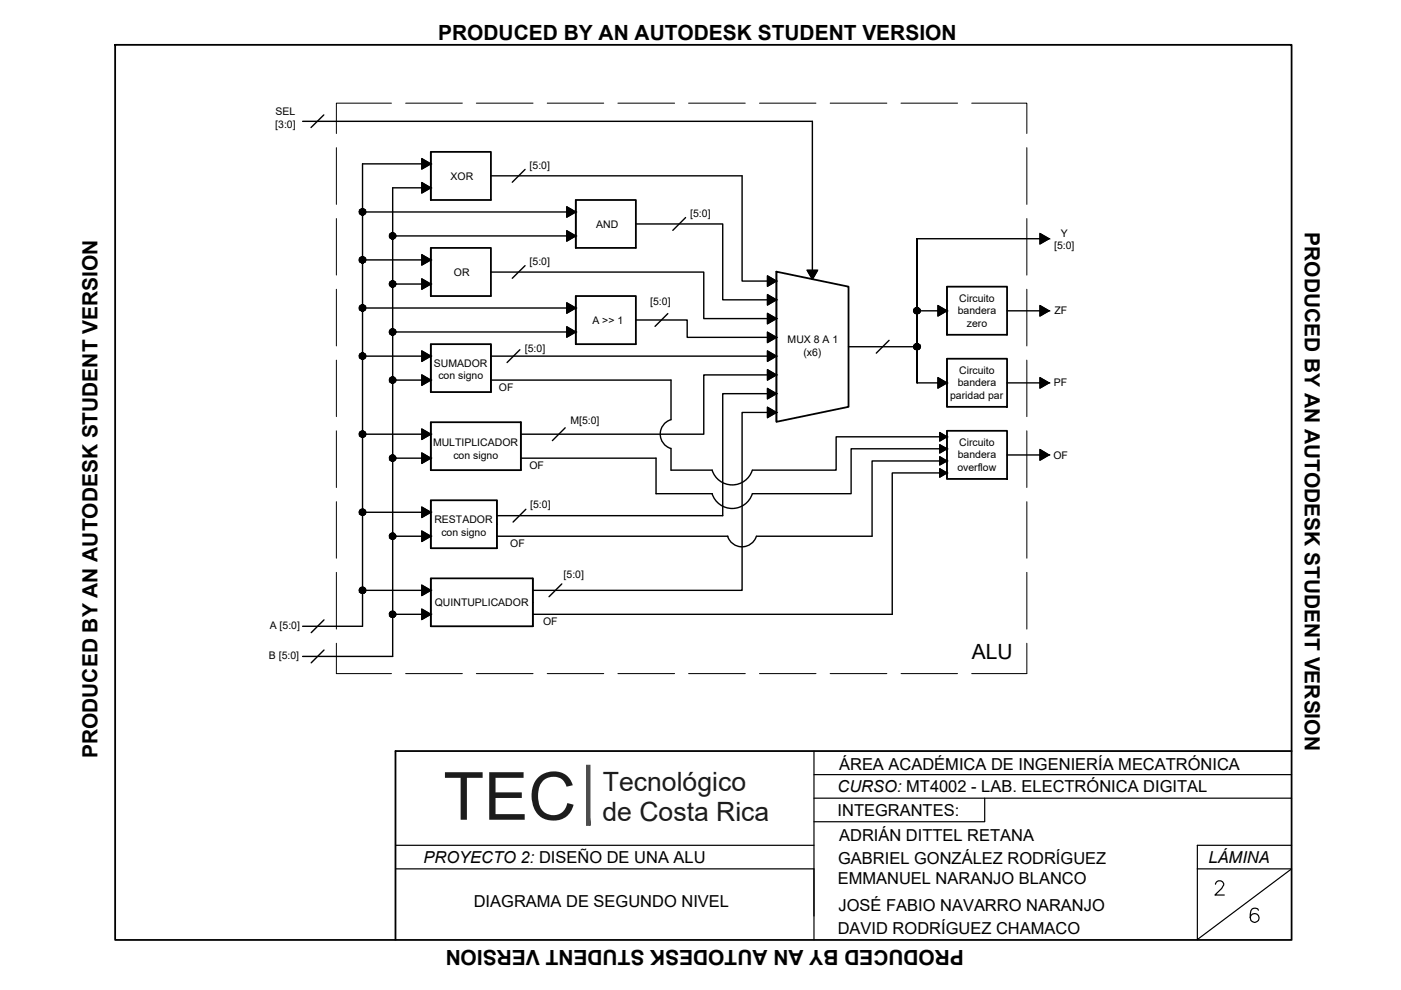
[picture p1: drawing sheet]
<svg xmlns="http://www.w3.org/2000/svg" width="297mm" height="210mm" viewBox="0 0 297 210" stroke-linecap="round" stroke-linejoin="round" font-family="sans-serif">
<!-- layer: Cables -->
<g fill="none" stroke="#000" stroke-width=".3">
<path d="M64.2 25.7h108v33.5M68.7 24.4l-2.8 2.6M89.4 38.7l1.9 1.1-1.9 1.1zM89.4 33.6l1.9 1.1-1.9 1.1zM91.3 32.2v10.2M91.3 34.7h-14.4v98.1h-12.7M91.3 39.8h-8v99.4h-19.1M104.1 37.3h53.2v22.3h7.3M111.3 35.9l-2.7 2.7M76.9 44.9h43.3M76.9 55.1h14.4M83.3 50h36.9"/>
<path d="M89.4 59.1l1.9 1.1-1.9 1.1zM89.4 54l1.9 1.1-1.9 1.1zM91.3 52.6v10.2M104.1 57.7h45.1v9.8h15.4M111.3 56.3l-2.7 2.7M120.2 43.8l1.9 1.1-1.9 1.1zM120.2 48.9l1.9 1.1-1.9 1.1zM122.1 42.4v10.2M134.8 47.5h18.4v16.1h11.4M145.4 46.1l-2.8 2.7M162.7 58.5l1.9 1.1-1.9 1.1zM164.6 57.6v31.8"/>
<path d="M171.1 57.3h2.2l-1.1 1.9zM194.4 50.6h26.7M220.5 49.5l1.9 1.1-1.9 1.1zM76.9 65.3h43.3M76.9 75.5h14.4M83.3 70.4h36.9M83.3 60.2h8M89.4 79.5l1.9 1.1-1.9 1.1zM89.4 74.4l1.9 1.1-1.9 1.1zM91.3 73v10.1M104.1 73v10.1M104.1 75.5h58.6"/>
<path d="M110.2 74.2l-2.7 2.7M120.2 69.3l1.9 1.1-1.9 1.1zM120.2 64.2l1.9 1.1-1.9 1.1zM122.1 62.8v10.2M134.8 67.8h10.9v3.7h18.9M141.6 66.5l-2.7 2.7M162.7 78.4l1.9 1.1-1.9 1.1zM162.7 74.4l1.9 1.1-1.9 1.1zM162.7 70.4l1.9 1.1-1.9 1.1zM162.7 66.4l1.9 1.1-1.9 1.2zM162.7 62.5l1.9 1.1-1.9 1.1zM164.6 79.5h-15.4v12.6h-38.8"/>
<path d="M179.9 73.5h14.5M188.5 72.2l-2.7 2.7M194.4 65.9h6.4M198.9 64.8l1.9 1.1-1.9 1.1zM200.8 60.8v10.2M200.8 76.1v10.2M213.5 65.9h7.6M220.5 64.8l1.9 1.1-1.9 1.1zM76.9 92.1h12.5M83.3 97.1h6.1M83.3 80.6h8M89.4 96l1.9 1.1-1.9 1.1z"/>
<path d="M89.4 91l1.9 1.1-1.9 1.1zM91.3 89.5v10.2M104.1 80.6h38.2v8.4M110.4 89.5v10.2M110.4 97.1h28.7v7.6h11.9M119.8 90.7l-2.7 2.7M142.2 89a3.2 3.2 0 0 0-2.2 3 3.2 3.2 0 0 0 2.2 3.1M142.3 95.1v4.6h8.7M151 99.7a4.5 4.5 0 0 0 4.2 3.1 4.5 4.5 0 0 0 4.3-3.1M162.7 86.3l1.9 1.1-1.9 1.1zM162.7 82.4l1.9 1.1-1.9 1.1zM164.6 87.4h-7.3v37.8h-44.3"/>
<path d="M164.6 83.5h-11.4v25.8h-47.8M194.4 81.2v-30.6v30.6h6.4M198.9 80.1l1.9 1.1-1.9 1.1zM199.2 99.4l1.6 .9-1.6 .9zM199.2 96.8l1.6 .9-1.6 .9zM199.2 94.3l1.6 .9-1.6 .8zM199.2 91.7l1.6 .9-1.6 .9zM199.2 97.7h-14.3v16h-24.5a3.2 3.2 0 0 1-3.1 2.2 3.2 3.2 0 0 1-3-2.2M199.2 95.2h-18.7v9.5h-21M199.2 92.6h-21.9v7.1h-17.8M200.8 91.3v10.2M213.5 81.2h7.6"/>
<path d="M213.5 96.5h7.6M220.5 80.1l1.9 1.1-1.9 1.1zM220.5 95.3l1.9 1.2-1.9 1.1zM76.9 108.6h14.4M83.3 113.7h8M89.4 112.6l1.9 1.1-1.9 1.1zM89.4 107.5l1.9 1.1-1.9 1.1zM91.3 106.1v10.1M105.4 113.7h48.9M105.4 106.1v10.1M111.5 108l-2.7 2.7M151 104.7a4.5 4.5 0 0 0 4.2 3.1 4.5 4.5 0 0 0 4.3-3.1"/>
<path d="M199.2 100.3h-10v29.9h-76.2M68.7 137.8l-2.7 2.7M68.7 131.4l-2.7 2.7M76.9 125.2h12.5M83.3 130.2h6.1M89.4 124.1l1.9 1.1-1.9 1.1zM89.4 129.1l1.9 1.1-1.9 1.1zM91.3 122.6v10.2M113 122.6v10.2M119.1 123.8l-2.7 2.7"/>
<circle cx="76.8" cy="55.1" r=".66"/>
<circle cx="76.8" cy="44.9" r=".66"/>
<circle cx="83.2" cy="50" r=".66"/>
<circle cx="76.8" cy="75.5" r=".66"/>
<circle cx="76.8" cy="65.3" r=".66"/>
<circle cx="83.2" cy="70.4" r=".66"/>
<circle cx="83.2" cy="60.2" r=".66"/>
<circle cx="194.4" cy="73.5" r=".66"/>
<circle cx="194.4" cy="65.9" r=".66"/>
<circle cx="76.8" cy="92" r=".66"/>
<circle cx="83.2" cy="97.1" r=".66"/>
<circle cx="83.2" cy="80.6" r=".66"/>
<circle cx="76.8" cy="108.6" r=".66"/>
<circle cx="83.2" cy="113.7" r=".66"/>
<circle cx="76.8" cy="125.1" r=".66"/>
<circle cx="83.2" cy="130.2" r=".66"/>
</g>
<!-- layer: Modulos -->
<path d="M91.3 32.2h12.8v10.2h-12.8zM91.3 52.6h12.8v10.2h-12.8zM122.1 42.4h12.7v10.2h-12.7zM164.6 57.6l15.3 3.2v25.5l-15.3 3.1zM91.3 73h12.8v10.1h-12.8zM122.1 62.8h12.7v10.2h-12.7zM200.8 60.8h12.7v10.2h-12.7zM200.8 76.1h12.7v10.2h-12.7zM91.3 89.5h19.1v10.2h-19.1zM200.8 91.3h12.7v10.2h-12.7zM91.3 106.1h14.1v10.1h-14.1zM91.3 122.6h21.7v10.2h-21.7z" fill="none" stroke="#000" stroke-width=".38"/>
<!-- layer: Cables -->
<g fill="#000" stroke="#000" stroke-width=".21">
<path d="M76.7 55.7h.3zM76.7 45.5h.3zM76.8 54.5h.1zM76.8 44.3h.1zM83.1 50.7h.3zM83.1 59.6h.2zM83.1 49.4h.2zM171.1 57.3h2.2l-1.1 1.9zM76.7 76.1h.3zM76.7 65.9h.3zM76.8 74.9h.1zM76.8 64.7h.1z"/>
<path d="M83.1 71h.3zM83.1 60.8h.3zM83.1 80h.2zM83.1 69.8h.2zM194.3 74.2h.2zM194.3 66.5h.2zM194.3 72.9h.2zM194.3 65.3h.2zM76.7 92.7h.3zM76.8 91.4h.1zM83.1 97.8h.3zM83.1 81.2h.3z"/>
<path d="M83.1 96.5h.2zM76.7 109.2h.3zM76.8 108h.1zM83.1 114.3h.3zM83.1 113.1h.2zM76.7 125.8h.3zM76.8 124.5h.1zM83.1 130.9h.3zM83.1 129.6h.2z"/>
<path d="M89.4 38.7l1.9 1.1h-1.9zM89.4 39.8v1.1l1.9-1.1z"/>
<path d="M89.4 33.6l1.9 1.1h-1.9zM89.4 34.7v1.1l1.9-1.1z"/>
<path d="M76.7 55.7h.2zM76.8 55.7h.1z"/>
<path d="M76.7 45.5l.2 .1zM76.8 45.6h.1z"/>
<path d="M76.8 54.5h.2zM76.7 54.5h.3z"/>
<path d="M76.8 44.3h.2zM76.7 44.3h.3z"/>
<path d="M76.7 54.5h.4zM76.7 54.5h.4z"/>
<path d="M76.7 44.3l.4 .1zM76.7 44.4h.4z"/>
<path d="M76.7 54.5l.4 .1zM76.7 54.5l.4 .1z"/>
<path d="M76.7 55.7h.4zM76.7 55.7h.3z"/>
<path d="M76.7 44.4h.4zM76.6 44.4h.5z"/>
<path d="M76.7 45.5h.4zM76.7 45.5h.3z"/>
<path d="M76.6 54.6h.6zM76.6 54.6h.6z"/>
<path d="M76.6 55.7h.5zM76.6 55.7h.5z"/>
<path d="M76.6 44.4h.6zM76.6 44.4h.6z"/>
<path d="M76.6 45.5h.5zM76.6 45.5h.5z"/>
<path d="M76.6 54.6h.6zM76.6 54.6h.6z"/>
<path d="M76.6 55.7h.6zM76.6 55.7h.5z"/>
<path d="M76.6 44.4h.6zM76.5 44.4h.7z"/>
<path d="M76.6 45.5h.6zM76.6 45.5h.5z"/>
<path d="M76.5 54.6h.8zM76.4 54.6h.9z"/>
<path d="M76.5 55.7h.7zM76.5 55.7h.7z"/>
<path d="M76.5 44.4h.8zM76.4 44.4h.9z"/>
<path d="M76.5 45.5h.7zM76.5 45.5h.7z"/>
<path d="M76.4 54.6l.9 .1zM76.4 54.6l.9 .1z"/>
<path d="M76.4 55.6h.9zM76.4 55.6l.8 .1z"/>
<path d="M76.4 44.4l.9 .1zM76.4 44.4l.9 .1z"/>
<path d="M76.4 45.4h.9zM76.4 45.4l.8 .1z"/>
<path d="M76.4 54.7h1zM76.4 54.7h1z"/>
<path d="M76.4 55.6h.9zM76.4 55.6h.9z"/>
<path d="M76.4 44.5h1zM76.4 44.5h1z"/>
<path d="M76.4 45.4h.9zM76.4 45.4h.9z"/>
<path d="M76.4 54.7l1 .1zM76.4 54.7l1 .1z"/>
<path d="M76.4 55.5h1zM76.4 55.5l.9 .1z"/>
<path d="M76.4 44.5l1 .1zM76.4 44.5l1 .1z"/>
<path d="M76.4 45.3h1zM76.4 45.3l.9 .1z"/>
<path d="M76.4 54.8h1.1zM76.4 54.8h1.1z"/>
<path d="M76.4 55.4h1zM76.4 55.4l1 .1z"/>
<path d="M76.4 44.6h1.1zM76.4 44.6h1.1z"/>
<path d="M76.4 45.3h1zM76.4 45.3h1z"/>
<path d="M76.3 54.8l1.2 .1zM76.3 54.8l1.2 .1z"/>
<path d="M76.3 54.9h1.2zM76.3 54.9h1.2z"/>
<path d="M76.3 55.4h1.2zM76.3 55.4h1.2z"/>
<path d="M76.3 55.4h1.2zM76.3 55.4h1.1z"/>
<path d="M76.3 44.6l1.2 .1zM76.3 44.6l1.2 .1z"/>
<path d="M76.3 44.7h1.2zM76.3 44.7h1.2z"/>
<path d="M76.3 45.2h1.2zM76.3 45.2h1.2z"/>
<path d="M76.3 45.2h1.2zM76.3 45.2l1.1 .1z"/>
<path d="M76.3 54.9l1.2 .1zM76.3 54.9l1.2 .1z"/>
<path d="M76.3 55l1.2 .1zM76.3 55l1.2 .1z"/>
<path d="M76.2 55.1h1.3zM76.2 55.1h1.3z"/>
<path d="M76.2 55.1l1.3 .1zM76.2 55.1l1.3 .1z"/>
<path d="M76.2 55.2h1.3zM76.2 55.2h1.3z"/>
<path d="M76.3 55.2l1.2 .1zM76.3 55.2l1.2 .1z"/>
<path d="M76.3 55.3h1.2zM76.3 55.3l1.2 .1z"/>
<path d="M76.3 44.7l1.2 .1zM76.3 44.7l1.2 .1z"/>
<path d="M76.3 44.8l1.2 .1zM76.3 44.8l1.2 .1z"/>
<path d="M76.2 44.9h1.3zM76.2 44.9h1.3z"/>
<path d="M76.2 44.9l1.3 .1zM76.2 44.9l1.3 .1z"/>
<path d="M76.2 45l1.3 .1zM76.2 45l1.3 .1z"/>
<path d="M76.3 45.1h1.2zM76.3 45.1h1.2z"/>
<path d="M76.3 45.1h1.2zM76.3 45.1l1.2 .1z"/>
<path d="M83.1 50.7h.2zM83.1 50.7h.2z"/>
<path d="M83.1 59.6h.3zM83.1 59.6h.3z"/>
<path d="M83.1 49.4h.3zM83.1 49.4h.3z"/>
<path d="M83.1 59.6h.3zM83 59.6h.4z"/>
<path d="M83.1 49.4h.3zM83.1 49.4h.3z"/>
<path d="M83 59.6h.5zM83 59.6h.5z"/>
<path d="M83 49.4h.5zM83 49.4h.5z"/>
<path d="M83 50.6h.4zM83 50.6l.4 .1z"/>
<path d="M83 59.6l.6 .1zM82.9 59.7h.7z"/>
<path d="M83 49.4l.6 .1zM82.9 49.5h.7z"/>
<path d="M83 50.6h.5zM83 50.6h.4z"/>
<path d="M82.9 59.7h.7zM82.9 59.7h.7z"/>
<path d="M82.9 49.5h.7zM82.9 49.5h.7z"/>
<path d="M82.9 50.6h.7zM82.9 50.6h.6z"/>
<path d="M82.9 59.7h.7zM82.9 59.7h.7z"/>
<path d="M82.9 49.5l.7 .1zM82.9 49.5l.7 .1z"/>
<path d="M82.9 50.5h.7zM82.9 50.5l.7 .1z"/>
<path d="M82.8 59.7l.9 .1zM82.8 59.7l.9 .1z"/>
<path d="M82.8 49.6h.9zM82.8 49.6h.9z"/>
<path d="M82.8 50.5h.8zM82.8 50.5h.8z"/>
<path d="M82.8 59.8h.9zM82.8 59.8h.9z"/>
<path d="M82.8 49.6h.9zM82.8 49.6h.9z"/>
<path d="M82.8 50.4h.9zM82.8 50.4l.8 .1z"/>
<path d="M82.7 59.8l1.1 .1zM82.7 59.8l1.1 .1z"/>
<path d="M82.7 49.6l1.1 .1zM82.7 49.6l1.1 .1z"/>
<path d="M82.7 50.4h1zM82.7 50.4h1z"/>
<path d="M82.7 59.9h1.1zM82.7 59.9h1.1z"/>
<path d="M82.7 49.7h1.1zM82.7 49.7h1.1z"/>
<path d="M82.7 50.4h1.1zM82.7 50.4h1z"/>
<path d="M82.7 59.9l1.1 .1zM82.7 59.9l1.1 .1z"/>
<path d="M82.7 49.7l1.1 .1zM82.7 49.7l1.1 .1z"/>
<path d="M82.7 50.3h1.1zM82.7 50.3l1.1 .1z"/>
<path d="M82.7 60h1.1zM82.6 60h1.2z"/>
<path d="M82.7 49.8l1.1 .1zM82.7 49.8l1.1 .1z"/>
<path d="M82.6 49.9h1.2zM82.6 49.9h1.2z"/>
<path d="M82.6 49.9l1.3 .1zM82.6 49.9l1.3 .1z"/>
<path d="M82.6 50.2h1.2zM82.6 50.2h1.2z"/>
<path d="M82.6 50.2l1.2 .1zM82.6 50.2l1.2 .1z"/>
<path d="M82.7 50.3h1.1zM82.7 50.3h1.1z"/>
<path d="M82.6 50h1.3zM82.6 50h1.3z"/>
<path d="M82.6 50l1.3 .1zM82.6 50l1.3 .1z"/>
<path d="M82.6 50.1h1.3zM82.6 50.1l1.2 .1z"/>
<path d="M89.4 59.1l1.9 1.1h-1.9zM89.4 60.2v1.1l1.9-1.1z"/>
<path d="M89.4 54l1.9 1.1h-1.9zM89.4 55.1v1.1l1.9-1.1z"/>
<path d="M120.2 43.8l1.9 1.1h-1.9zM120.2 44.9v1.1l1.9-1.1z"/>
<path d="M120.2 48.9l1.9 1.1h-1.9zM120.2 50v1.1l1.9-1.1z"/>
<path d="M162.7 58.5l1.9 1.1h-1.9zM162.7 59.6v1.1l1.9-1.1z"/>
<path d="M220.5 49.5l1.9 1.1h-1.9zM220.5 50.6v1.1l1.9-1.1z"/>
<path d="M76.7 76.1h.2zM76.8 76.1h.1z"/>
<path d="M76.7 65.9h.2zM76.8 65.9h.1z"/>
<path d="M76.8 74.9h.2zM76.7 74.9h.3z"/>
<path d="M76.8 64.7h.2zM76.7 64.7h.3z"/>
<path d="M76.7 74.9h.4zM76.7 74.9h.4z"/>
<path d="M76.7 64.7h.4zM76.7 64.7h.4z"/>
<path d="M76.7 74.9h.4zM76.6 74.9h.5z"/>
<path d="M76.7 76.1h.4zM76.7 76.1h.3z"/>
<path d="M76.7 64.7h.4zM76.6 64.7h.5z"/>
<path d="M76.7 65.9h.4zM76.7 65.9h.3z"/>
<path d="M76.6 74.9l.6 .1zM76.6 74.9l.6 .1z"/>
<path d="M76.6 76.1h.5zM76.6 76.1h.5z"/>
<path d="M76.6 64.7l.6 .1zM76.6 64.7l.6 .1z"/>
<path d="M76.6 65.9h.5zM76.6 65.9h.5z"/>
<path d="M76.6 75h.6zM76.5 75h.7z"/>
<path d="M76.6 76.1h.6zM76.6 76.1h.5z"/>
<path d="M76.6 64.8h.6zM76.6 64.8h.6z"/>
<path d="M76.6 65.9h.6zM76.6 65.9h.5z"/>
<path d="M76.5 75h.8zM76.4 75h.9z"/>
<path d="M76.5 76h.7zM76.5 76l.7 .1z"/>
<path d="M76.5 64.8h.8zM76.4 64.8h.9z"/>
<path d="M76.5 65.8h.7zM76.5 65.8l.7 .1z"/>
<path d="M76.4 75h.9zM76.4 75h.9z"/>
<path d="M76.4 76h.9zM76.4 76h.8z"/>
<path d="M76.4 64.8l.9 .1zM76.4 64.8l.9 .1z"/>
<path d="M76.4 65.8h.9zM76.4 65.8h.8z"/>
<path d="M76.4 75l1 .1zM76.4 75l1 .1z"/>
<path d="M76.4 75.9h.9zM76.4 75.9l.9 .1z"/>
<path d="M76.4 64.9h1zM76.4 64.9h1z"/>
<path d="M76.4 65.7h.9zM76.4 65.7l.9 .1z"/>
<path d="M76.4 75.1l1 .1zM76.4 75.1l1 .1z"/>
<path d="M76.4 75.9h1zM76.4 75.9h.9z"/>
<path d="M76.4 64.9l1 .1zM76.4 64.9l1 .1z"/>
<path d="M76.4 65.7h1zM76.4 65.7h.9z"/>
<path d="M76.4 75.2h1.1zM76.4 75.2h1.1z"/>
<path d="M76.4 75.8h1zM76.4 75.8l1 .1z"/>
<path d="M76.4 65h1.1zM76.4 65h1.1z"/>
<path d="M76.4 65.6h1zM76.4 65.6l1 .1z"/>
<path d="M76.3 75.2l1.2 .1zM76.3 75.3h1.2z"/>
<path d="M76.3 75.3h1.2zM76.3 75.3h1.2z"/>
<path d="M76.3 75.7l1.2 .1zM76.3 75.7l1.2 .1z"/>
<path d="M76.3 75.8h1.2zM76.3 75.8h1.1z"/>
<path d="M76.3 65l1.2 .1zM76.3 65.1h1.2z"/>
<path d="M76.3 65.1h1.2zM76.3 65.1h1.2z"/>
<path d="M76.3 65.6h1.2zM76.3 65.6h1.2z"/>
<path d="M76.3 65.6h1.2zM76.3 65.6h1.1z"/>
<path d="M76.3 75.3l1.2 .1zM76.3 75.3l1.2 .1z"/>
<path d="M76.3 75.4h1.2zM76.3 75.4h1.2z"/>
<path d="M76.2 75.4l1.3 .1zM76.2 75.4l1.3 .1z"/>
<path d="M76.2 75.5l1.3 .1zM76.2 75.5l1.3 .1z"/>
<path d="M76.2 75.6h1.3zM76.2 75.6h1.3z"/>
<path d="M76.3 75.6l1.2 .1zM76.3 75.6l1.2 .1z"/>
<path d="M76.3 75.7h1.2zM76.3 75.7h1.2z"/>
<path d="M76.3 65.1l1.2 .1zM76.3 65.1l1.2 .1z"/>
<path d="M76.3 65.2l1.2 .1zM76.3 65.2l1.2 .1z"/>
<path d="M76.2 65.3h1.3zM76.2 65.3h1.3z"/>
<path d="M76.2 65.3h1.3zM76.2 65.3h1.3z"/>
<path d="M76.2 65.3l1.3 .1zM76.2 65.3l1.3 .1z"/>
<path d="M76.3 65.4l1.2 .1zM76.3 65.4l1.2 .1z"/>
<path d="M76.3 65.5h1.2zM76.3 65.5l1.2 .1z"/>
<path d="M83.1 71h.2zM83.1 71h.2z"/>
<path d="M83.1 60.8l.2 .1zM83.1 60.9h.2z"/>
<path d="M83.1 80h.3zM83.1 80h.3z"/>
<path d="M83.1 69.8h.3zM83.1 69.8h.3z"/>
<path d="M83.1 80h.3zM83.1 80h.3z"/>
<path d="M83.1 69.8h.3zM83 69.8h.4z"/>
<path d="M83 80h.5zM83 80h.5z"/>
<path d="M83 69.8h.5zM83 69.8h.5z"/>
<path d="M83 71h.4zM83 71h.4z"/>
<path d="M83 60.8h.4zM83 60.8h.4z"/>
<path d="M83 80h.6zM82.9 80h.7z"/>
<path d="M83 69.8h.6zM82.9 69.8h.7z"/>
<path d="M83 71h.5zM83 71h.4z"/>
<path d="M83 60.8h.5zM83 60.8h.4z"/>
<path d="M82.9 69.8l.7 .1zM82.9 69.8l.7 .1z"/>
<path d="M82.9 70.9h.7zM82.9 70.9l.6 .1z"/>
<path d="M82.9 60.8h.7zM82.9 60.8h.6z"/>
<path d="M82.9 69.9h.7zM82.9 69.9h.7z"/>
<path d="M82.9 70.9h.7zM82.9 70.9h.7z"/>
<path d="M82.9 60.7h.7zM82.9 60.7l.7 .1z"/>
<path d="M82.8 69.9l.9 .1zM82.8 70h.9z"/>
<path d="M82.8 70.9h.8zM82.8 70.9h.8z"/>
<path d="M82.8 60.7h.8zM82.8 60.7h.8z"/>
<path d="M82.8 70h.9zM82.8 70h.9z"/>
<path d="M82.8 70.9h.9zM82.8 70.9h.8z"/>
<path d="M82.8 60.6h.9zM82.8 60.6l.8 .1z"/>
<path d="M82.7 70h1.1zM82.7 70h1.1z"/>
<path d="M82.7 70.8h1zM82.7 70.8l1 .1z"/>
<path d="M82.7 60.6h1zM82.7 60.6h1z"/>
<path d="M82.7 70l1.1 .1zM82.7 70l1.1 .1z"/>
<path d="M82.7 70.7h1.1zM82.7 70.7l1 .1z"/>
<path d="M82.7 60.6h1.1zM82.7 60.6h1z"/>
<path d="M82.7 70.1l1.1 .1zM82.7 70.1l1.1 .1z"/>
<path d="M82.7 70.7h1.1zM82.7 70.7h1.1z"/>
<path d="M82.7 60.5h1.1zM82.7 60.5l1.1 .1z"/>
<path d="M82.7 70.2h1.1zM82.6 70.2h1.2z"/>
<path d="M82.6 70.2l1.2 .1zM82.6 70.2l1.2 .1z"/>
<path d="M82.6 70.3h1.3zM82.6 70.3h1.3z"/>
<path d="M82.6 70.5l1.2 .1zM82.6 70.5l1.2 .1z"/>
<path d="M82.6 70.6h1.2zM82.6 70.6h1.2z"/>
<path d="M82.7 70.6h1.1zM82.7 70.6l1.1 .1z"/>
<path d="M82.6 60l1.2 .1zM82.6 60l1.2 .1z"/>
<path d="M82.6 60.1h1.3zM82.6 60.1h1.3z"/>
<path d="M82.6 60.4h1.2zM82.6 60.4h1.2z"/>
<path d="M82.6 60.4h1.2zM82.6 60.4h1.2z"/>
<path d="M82.7 60.4h1.1zM82.7 60.4l1.1 .1z"/>
<path d="M82.6 70.3l1.3 .1zM82.6 70.3l1.3 .1z"/>
<path d="M82.6 70.4l1.3 .1zM82.6 70.4l1.3 .1z"/>
<path d="M82.6 70.5h1.3zM82.6 70.5h1.2z"/>
<path d="M82.6 60.1l1.3 .1zM82.6 60.1l1.3 .1z"/>
<path d="M82.6 60.2l1.3 .1zM82.6 60.2l1.3 .1z"/>
<path d="M82.6 60.3h1.3zM82.6 60.3l1.2 .1z"/>
<path d="M89.4 79.5l1.9 1.1h-1.9zM89.4 80.6v1.1l1.9-1.1z"/>
<path d="M89.4 74.4l1.9 1.1h-1.9zM89.4 75.5v1.1l1.9-1.1z"/>
<path d="M120.2 69.3l1.9 1.1h-1.9zM120.2 70.4v1.1l1.9-1.1z"/>
<path d="M120.2 64.2l1.9 1.1h-1.9zM120.2 65.3v1.1l1.9-1.1z"/>
<path d="M162.7 78.4l1.9 1.1h-1.9zM162.7 79.5v1.1l1.9-1.1z"/>
<path d="M162.7 74.4l1.9 1.1h-1.9zM162.7 75.5v1.1l1.9-1.1z"/>
<path d="M162.7 70.4l1.9 1.1h-1.9zM162.7 71.5v1.1l1.9-1.1z"/>
<path d="M162.7 66.4l1.9 1.1h-1.9zM162.7 67.5v1.2l1.9-1.2z"/>
<path d="M162.7 62.5l1.9 1.1h-1.9zM162.7 63.6v1.1l1.9-1.1z"/>
<path d="M194.3 74.2h.2zM194.3 74.2h.2z"/>
<path d="M194.3 66.5h.2zM194.3 66.5h.2z"/>
<path d="M194.3 72.9h.2zM194.3 72.9h.2z"/>
<path d="M194.3 65.3h.2zM194.3 65.3h.2z"/>
<path d="M194.3 72.9h.3zM194.2 72.9h.4z"/>
<path d="M194.3 65.3h.3zM194.2 65.3h.4z"/>
<path d="M194.2 72.9h.5zM194.2 72.9h.5z"/>
<path d="M194.2 74.1h.4zM194.2 74.1l.3 .1z"/>
<path d="M194.2 65.3h.5zM194.2 65.3h.5z"/>
<path d="M194.2 66.5h.4zM194.2 66.5h.3z"/>
<path d="M194.2 72.9l.5 .1zM194.1 73h.6z"/>
<path d="M194.2 74.1h.5zM194.2 74.1h.4z"/>
<path d="M194.2 65.3h.5zM194.1 65.3h.6z"/>
<path d="M194.2 66.4h.5zM194.2 66.4l.4 .1z"/>
<path d="M194.1 73h.7zM194.1 73h.7z"/>
<path d="M194.1 74.1h.6zM194.1 74.1h.6z"/>
<path d="M194.1 65.3h.7zM194 65.3h.8z"/>
<path d="M194.1 66.4h.6zM194.1 66.4h.6z"/>
<path d="M194 73l.8 .1zM194 73l.8 .1z"/>
<path d="M194 74h.8zM194 74l.7 .1z"/>
<path d="M194 65.3l.8 .1zM194 65.3l.8 .1z"/>
<path d="M194 66.4h.8zM194 66.4h.7z"/>
<path d="M194 73.1h.9zM194 73.1h.9z"/>
<path d="M194 74h.8zM194 74h.8z"/>
<path d="M194 65.4h.9zM194 65.4h.9z"/>
<path d="M194 66.4h.8zM194 66.4h.8z"/>
<path d="M194 73.1h.9zM194 73.1h.9z"/>
<path d="M194 73.9h.9zM194 73.9l.8 .1z"/>
<path d="M194 65.4l.9 .1zM194 65.4l.9 .1z"/>
<path d="M194 66.3h.9zM194 66.3l.8 .1z"/>
<path d="M193.9 73.1l1.1 .1zM193.9 73.1l1.1 .1z"/>
<path d="M193.9 73.9h1zM193.9 73.9h1z"/>
<path d="M193.9 65.5h1.1zM193.9 65.5h1.1z"/>
<path d="M193.9 66.3h1zM193.9 66.3h1z"/>
<path d="M193.9 73.2h1.1zM193.9 73.2h1.1z"/>
<path d="M193.9 73.2l1.1 .1zM193.9 73.2l1.1 .1z"/>
<path d="M193.9 73.8l1.1 .1zM193.9 73.8l1.1 .1z"/>
<path d="M193.9 73.9h1.1zM193.9 73.9h1z"/>
<path d="M193.9 65.5l1.1 .1zM193.9 65.5l1.1 .1z"/>
<path d="M193.9 65.6h1.1zM193.9 65.6h1.1z"/>
<path d="M193.9 66.2h1.1zM193.9 66.2h1.1z"/>
<path d="M193.9 66.2h1.1zM193.9 66.2l1 .1z"/>
<path d="M193.8 73.3h1.2zM193.8 73.3h1.2z"/>
<path d="M193.8 73.3l1.3 .1zM193.8 73.3l1.3 .1z"/>
<path d="M193.8 73.7l1.2 .1zM193.8 73.7l1.2 .1z"/>
<path d="M193.8 73.8h1.2zM193.8 73.8h1.2z"/>
<path d="M193.8 65.6l1.2 .1zM193.8 65.6l1.2 .1z"/>
<path d="M193.8 65.7l1.3 .1zM193.8 65.7l1.3 .1z"/>
<path d="M193.8 66.1h1.2zM193.8 66.1h1.2z"/>
<path d="M193.8 66.1h1.2zM193.8 66.1l1.2 .1z"/>
<path d="M193.8 73.4l1.3 .1zM193.8 73.4l1.3 .1z"/>
<path d="M193.8 73.5h1.3zM193.8 73.5h1.3z"/>
<path d="M193.8 73.5l1.3 .1zM193.8 73.5l1.3 .1z"/>
<path d="M193.8 73.6h1.3zM193.8 73.6h1.3z"/>
<path d="M193.8 73.6h1.3zM193.8 73.6l1.2 .1z"/>
<path d="M193.8 65.8h1.3zM193.8 65.8h1.3z"/>
<path d="M193.8 65.8l1.3 .1zM193.8 65.8l1.3 .1z"/>
<path d="M193.8 65.9h1.3zM193.8 65.9h1.3z"/>
<path d="M193.8 65.9l1.3 .1zM193.8 65.9l1.3 .1z"/>
<path d="M193.8 66h1.3zM193.8 66l1.2 .1z"/>
<path d="M198.9 64.8l1.9 1.1h-1.9zM198.9 65.9v1.1l1.9-1.1z"/>
<path d="M220.5 64.8l1.9 1.1h-1.9zM220.5 65.9v1.1l1.9-1.1z"/>
<path d="M76.7 92.7h.2zM76.8 92.7h.1z"/>
<path d="M76.8 91.4h.2zM76.7 91.4h.3z"/>
<path d="M76.7 91.4l.4 .1zM76.7 91.5h.4z"/>
<path d="M76.7 91.5h.4zM76.6 91.5h.5z"/>
<path d="M76.7 92.7h.4zM76.7 92.7h.3z"/>
<path d="M76.6 91.5h.6zM76.6 91.5h.6z"/>
<path d="M76.6 92.6h.5zM76.6 92.6l.5 .1z"/>
<path d="M76.6 91.5h.6zM76.5 91.5h.7z"/>
<path d="M76.6 92.6h.6zM76.6 92.6h.5z"/>
<path d="M76.5 91.5l.8 .1zM76.4 91.6h.9z"/>
<path d="M76.5 92.6h.7zM76.5 92.6h.7z"/>
<path d="M76.4 91.6h.9zM76.4 91.6h.9z"/>
<path d="M76.4 92.5h.9zM76.4 92.5l.8 .1z"/>
<path d="M76.4 91.6h1zM76.4 91.6h1z"/>
<path d="M76.4 92.5h.9zM76.4 92.5h.9z"/>
<path d="M76.4 91.6l1 .1zM76.4 91.6l1 .1z"/>
<path d="M76.4 92.4h1zM76.4 92.4l.9 .1z"/>
<path d="M76.4 91.7l1.1 .1zM76.4 91.7l1.1 .1z"/>
<path d="M76.4 92.4h1zM76.4 92.4h1z"/>
<path d="M76.3 91.8h1.2zM76.3 91.8h1.2z"/>
<path d="M76.3 91.8h1.2zM76.3 91.8h1.2z"/>
<path d="M76.3 92.3l1.2 .1zM76.3 92.3l1.2 .1z"/>
<path d="M76.3 92.4h1.2zM76.3 92.4h1.1z"/>
<path d="M76.3 91.8l1.2 .1zM76.3 91.8l1.2 .1z"/>
<path d="M76.3 91.9l1.2 .1zM76.3 91.9l1.2 .1z"/>
<path d="M76.2 92l1.3 .1zM76.2 92l1.3 .1z"/>
<path d="M76.2 92.1h1.3zM76.2 92.1h1.3z"/>
<path d="M76.2 92.1l1.3 .1zM76.2 92.1l1.3 .1z"/>
<path d="M76.3 92.2h1.2zM76.3 92.2h1.2z"/>
<path d="M76.3 92.2h1.2zM76.3 92.2l1.2 .1z"/>
<path d="M83.1 97.8h.2zM83.1 97.8h.2z"/>
<path d="M83.1 81.2h.2zM83.1 81.2h.2z"/>
<path d="M83.1 96.5h.3zM83.1 96.5h.3z"/>
<path d="M83.1 96.5h.3zM83.1 96.5h.3z"/>
<path d="M83 96.5h.5zM83 96.5h.5z"/>
<path d="M83 97.7h.4zM83 97.7l.4 .1z"/>
<path d="M83 81.2h.4zM83 81.2h.4z"/>
<path d="M83 96.5l.6 .1zM82.9 96.6h.7z"/>
<path d="M83 97.7h.5zM83 97.7h.4z"/>
<path d="M83 81.2h.5zM83 81.2h.4z"/>
<path d="M82.9 96.6h.7zM82.9 96.6h.7z"/>
<path d="M82.9 97.7h.7zM82.9 97.7h.6z"/>
<path d="M82.9 80l.7 .1zM82.9 80l.7 .1z"/>
<path d="M82.9 81.1h.7zM82.9 81.1l.6 .1z"/>
<path d="M82.9 96.6l.7 .1zM82.9 96.6l.7 .1z"/>
<path d="M82.9 97.6h.7zM82.9 97.6l.7 .1z"/>
<path d="M82.9 80.1h.7zM82.9 80.1h.7z"/>
<path d="M82.9 81.1h.7zM82.9 81.1h.7z"/>
<path d="M82.8 96.7h.9zM82.8 96.7h.9z"/>
<path d="M82.8 97.6h.8zM82.8 97.6h.8z"/>
<path d="M82.8 80.1l.9 .1zM82.8 80.2h.9z"/>
<path d="M82.8 81.1h.8zM82.8 81.1h.8z"/>
<path d="M82.8 96.7l.9 .1zM82.8 96.7l.9 .1z"/>
<path d="M82.8 97.6h.9zM82.8 97.6h.8z"/>
<path d="M82.8 80.2h.9zM82.8 80.2h.9z"/>
<path d="M82.8 81h.9zM82.8 81l.8 .1z"/>
<path d="M82.7 96.8h1.1zM82.7 96.8h1.1z"/>
<path d="M82.7 97.5h1zM82.7 97.5l1 .1z"/>
<path d="M82.7 80.2h1.1zM82.7 80.2h1.1z"/>
<path d="M82.7 81h1zM82.7 81h1z"/>
<path d="M82.7 96.8h1.1zM82.7 96.8h1.1z"/>
<path d="M82.7 97.5h1.1zM82.7 97.5h1z"/>
<path d="M82.7 80.2l1.1 .1zM82.7 80.2l1.1 .1z"/>
<path d="M82.7 80.9h1.1zM82.7 80.9l1 .1z"/>
<path d="M82.7 96.8l1.1 .1zM82.7 96.8l1.1 .1z"/>
<path d="M82.7 97.4h1.1zM82.7 97.4l1.1 .1z"/>
<path d="M82.7 80.3h1.1zM82.7 80.3h1.1z"/>
<path d="M82.7 80.9h1.1zM82.7 80.9h1.1z"/>
<path d="M82.7 96.9l1.1 .1zM82.7 96.9l1.1 .1z"/>
<path d="M82.6 97h1.2zM82.6 97h1.2z"/>
<path d="M82.6 97l1.3 .1zM82.6 97l1.3 .1z"/>
<path d="M82.6 97.3h1.2zM82.6 97.3h1.2z"/>
<path d="M82.6 97.3l1.2 .1zM82.6 97.3l1.2 .1z"/>
<path d="M82.7 97.4h1.1zM82.7 97.4h1.1z"/>
<path d="M82.7 80.3l1.1 .1zM82.7 80.3l1.1 .1z"/>
<path d="M82.6 80.4l1.2 .1zM82.6 80.4l1.2 .1z"/>
<path d="M82.6 80.5h1.3zM82.6 80.5h1.3z"/>
<path d="M82.6 80.7l1.2 .1zM82.6 80.7l1.2 .1z"/>
<path d="M82.6 80.8h1.2zM82.6 80.8h1.2z"/>
<path d="M82.7 80.8h1.1zM82.7 80.8l1.1 .1z"/>
<path d="M82.6 97.1h1.3zM82.6 97.1h1.3z"/>
<path d="M82.6 97.1l1.3 .1zM82.6 97.1l1.3 .1z"/>
<path d="M82.6 97.2h1.3zM82.6 97.2l1.2 .1z"/>
<path d="M82.6 80.5l1.3 .1zM82.6 80.5l1.3 .1z"/>
<path d="M82.6 80.6h1.3zM82.6 80.6h1.3z"/>
<path d="M82.6 80.6h1.3zM82.6 80.6l1.2 .1z"/>
<path d="M89.4 96l1.9 1.1h-1.9zM89.4 97.1v1.1l1.9-1.1z"/>
<path d="M89.4 91l1.9 1.1h-1.9zM89.4 92.1v1.1l1.9-1.1z"/>
<path d="M162.7 86.3l1.9 1.1h-1.9zM162.7 87.4v1.1l1.9-1.1z"/>
<path d="M162.7 82.4l1.9 1.1h-1.9zM162.7 83.5v1.1l1.9-1.1z"/>
<path d="M198.9 80.1l1.9 1.1h-1.9zM198.9 81.2v1.1l1.9-1.1z"/>
<path d="M199.2 99.4l1.6 .9h-1.6zM199.2 100.3v.9l1.6-.9z"/>
<path d="M199.2 96.8l1.6 .9h-1.6zM199.2 97.7v.9l1.6-.9z"/>
<path d="M199.2 94.3l1.6 .9h-1.6zM199.2 95.2v.8l1.6-.8z"/>
<path d="M199.2 91.7l1.6 .9h-1.6zM199.2 92.6v.9l1.6-.9z"/>
<path d="M220.5 80.1l1.9 1.1h-1.9zM220.5 81.2v1.1l1.9-1.1z"/>
<path d="M220.5 95.3l1.9 1.2h-1.9zM220.5 96.5v1.1l1.9-1.1z"/>
<path d="M76.7 109.2h.2zM76.8 109.2h.1z"/>
<path d="M76.8 108h.2zM76.7 108h.3z"/>
<path d="M76.7 108h.4zM76.7 108h.4z"/>
<path d="M76.7 108h.4zM76.6 108h.5z"/>
<path d="M76.7 109.2h.4zM76.7 109.2h.3z"/>
<path d="M76.6 108l.6 .1zM76.6 108l.6 .1z"/>
<path d="M76.6 109.2h.5zM76.6 109.2h.5z"/>
<path d="M76.6 108.1h.6zM76.6 108.1h.6z"/>
<path d="M76.6 109.2h.6zM76.6 109.2h.5z"/>
<path d="M76.5 108.1h.8zM76.4 108.1h.9z"/>
<path d="M76.5 109.1h.7zM76.5 109.1l.7 .1z"/>
<path d="M76.4 108.1h.9zM76.4 108.1h.9z"/>
<path d="M76.4 109.1h.9zM76.4 109.1h.8z"/>
<path d="M76.4 108.1l1 .1zM76.4 108.1l1 .1z"/>
<path d="M76.4 109h.9zM76.4 109l.9 .1z"/>
<path d="M76.4 108.2l1 .1zM76.4 108.2l1 .1z"/>
<path d="M76.4 109h1zM76.4 109h.9z"/>
<path d="M76.4 108.3h1.1zM76.4 108.3h1.1z"/>
<path d="M76.4 109h1zM76.4 109h1z"/>
<path d="M76.3 108.3l1.2 .1zM76.3 108.4h1.2z"/>
<path d="M76.3 108.4h1.2zM76.3 108.4h1.2z"/>
<path d="M76.3 108.8l1.2 .1zM76.3 108.8l1.2 .1z"/>
<path d="M76.3 108.9h1.2zM76.3 108.9l1.1 .1z"/>
<path d="M76.3 108.4l1.2 .1zM76.3 108.4l1.2 .1z"/>
<path d="M76.3 108.5h1.2zM76.3 108.5h1.2z"/>
<path d="M76.2 108.5l1.3 .1zM76.2 108.5l1.3 .1z"/>
<path d="M76.2 108.6l1.3 .1zM76.2 108.6l1.3 .1z"/>
<path d="M76.2 108.7h1.3zM76.2 108.7h1.3z"/>
<path d="M76.3 108.7l1.2 .1zM76.3 108.7l1.2 .1z"/>
<path d="M76.3 108.8h1.2zM76.3 108.8h1.2z"/>
<path d="M83.1 114.3h.2zM83.1 114.3h.2z"/>
<path d="M83.1 113.1h.3zM83.1 113.1h.3z"/>
<path d="M83.1 113.1h.3zM83.1 113.1h.3z"/>
<path d="M83 113.1h.5zM83 113.1h.5z"/>
<path d="M83 114.3h.4zM83 114.3h.4z"/>
<path d="M83 113.1h.6zM82.9 113.1h.7z"/>
<path d="M83 114.3h.5zM83 114.3h.4z"/>
<path d="M82.9 113.1l.7 .1zM82.9 113.1l.7 .1z"/>
<path d="M82.9 114.2h.7zM82.9 114.2l.6 .1z"/>
<path d="M82.9 113.2h.7zM82.9 113.2h.7z"/>
<path d="M82.9 114.2h.7zM82.9 114.2h.7z"/>
<path d="M82.8 113.2l.9 .1zM82.8 113.3h.9z"/>
<path d="M82.8 114.2h.8zM82.8 114.2h.8z"/>
<path d="M82.8 113.3h.9zM82.8 113.3h.9z"/>
<path d="M82.8 114.1h.9zM82.8 114.1l.8 .1z"/>
<path d="M82.7 113.3l1.1 .1zM82.7 113.3l1.1 .1z"/>
<path d="M82.7 114.1h1zM82.7 114.1h1z"/>
<path d="M82.7 113.4h1.1zM82.7 113.4h1.1z"/>
<path d="M82.7 114h1.1zM82.7 114l1 .1z"/>
<path d="M82.7 113.4l1.1 .1zM82.7 113.4l1.1 .1z"/>
<path d="M82.7 114h1.1zM82.7 114h1.1z"/>
<path d="M82.7 113.5h1.1zM82.6 113.5h1.2z"/>
<path d="M82.6 113.5l1.2 .1zM82.6 113.5l1.2 .1z"/>
<path d="M82.6 113.6l1.3 .1zM82.6 113.6l1.3 .1z"/>
<path d="M82.6 113.8l1.2 .1zM82.6 113.8l1.2 .1z"/>
<path d="M82.6 113.9h1.2zM82.6 113.9h1.2z"/>
<path d="M82.7 113.9h1.1zM82.7 113.9l1.1 .1z"/>
<path d="M82.6 113.7h1.3zM82.6 113.7h1.3z"/>
<path d="M82.6 113.7l1.3 .1zM82.6 113.7l1.3 .1z"/>
<path d="M82.6 113.8h1.3zM82.6 113.8h1.2z"/>
<path d="M89.4 112.6l1.9 1.1h-1.9zM89.4 113.7v1.1l1.9-1.1z"/>
<path d="M89.4 107.5l1.9 1.1h-1.9zM89.4 108.6v1.1l1.9-1.1z"/>
<path d="M76.7 125.8h.2zM76.8 125.8h.1z"/>
<path d="M76.8 124.5h.2zM76.7 124.5h.3z"/>
<path d="M76.7 124.5l.4 .1zM76.7 124.6h.4z"/>
<path d="M76.7 124.6h.4zM76.6 124.6h.5z"/>
<path d="M76.7 125.8h.4zM76.7 125.8h.3z"/>
<path d="M76.6 124.6h.6zM76.6 124.6h.6z"/>
<path d="M76.6 125.8h.5zM76.6 125.8h.5z"/>
<path d="M76.6 124.6l.6 .1zM76.6 124.6l.6 .1z"/>
<path d="M76.6 125.7h.6zM76.6 125.7l.5 .1z"/>
<path d="M76.5 124.7h.8zM76.4 124.7h.9z"/>
<path d="M76.5 125.7h.7zM76.5 125.7h.7z"/>
<path d="M76.4 124.7h.9zM76.4 124.7h.9z"/>
<path d="M76.4 125.6h.9zM76.4 125.6l.8 .1z"/>
<path d="M76.4 124.7l1 .1zM76.4 124.7l1 .1z"/>
<path d="M76.4 125.6h.9zM76.4 125.6h.9z"/>
<path d="M76.4 124.8h1zM76.4 124.8h1z"/>
<path d="M76.4 125.5h1zM76.4 125.5l.9 .1z"/>
<path d="M76.4 124.8l1.1 .1zM76.4 124.8l1.1 .1z"/>
<path d="M76.4 125.5h1zM76.4 125.5h1z"/>
<path d="M76.3 124.9h1.2zM76.3 124.9h1.2z"/>
<path d="M76.3 124.9l1.2 .1zM76.3 124.9l1.2 .1z"/>
<path d="M76.3 125.4l1.2 .1zM76.3 125.4l1.2 .1z"/>
<path d="M76.3 125.5h1.2zM76.3 125.5h1.1z"/>
<path d="M76.3 125h1.2zM76.3 125h1.2z"/>
<path d="M76.3 125l1.2 .1zM76.3 125l1.2 .1z"/>
<path d="M76.2 125.1l1.3 .1zM76.2 125.1l1.3 .1z"/>
<path d="M76.2 125.2h1.3zM76.2 125.2h1.3z"/>
<path d="M76.2 125.2l1.3 .1zM76.2 125.2l1.3 .1z"/>
<path d="M76.3 125.3h1.2zM76.3 125.3h1.2z"/>
<path d="M76.3 125.3h1.2zM76.3 125.3l1.2 .1z"/>
<path d="M83.1 130.9h.2zM83.1 130.9h.2z"/>
<path d="M83.1 129.6l.3 .1zM83.1 129.7h.3z"/>
<path d="M83.1 129.7h.3zM83 129.7h.4z"/>
<path d="M83 129.7h.5zM83 129.7h.5z"/>
<path d="M83 130.8h.4zM83 130.8l.4 .1z"/>
<path d="M83 129.7h.6zM82.9 129.7h.7z"/>
<path d="M83 130.8h.5zM83 130.8h.4z"/>
<path d="M82.9 129.7h.7zM82.9 129.7h.7z"/>
<path d="M82.9 130.8h.7zM82.9 130.8h.6z"/>
<path d="M82.9 129.7l.7 .1zM82.9 129.7l.7 .1z"/>
<path d="M82.9 130.8h.7zM82.9 130.8h.7z"/>
<path d="M82.8 129.8h.9zM82.8 129.8h.9z"/>
<path d="M82.8 130.8h.8zM82.8 130.8h.8z"/>
<path d="M82.8 129.8l.9 .1zM82.8 129.8l.9 .1z"/>
<path d="M82.8 130.7h.9zM82.8 130.7l.8 .1z"/>
<path d="M82.7 129.9h1.1zM82.7 129.9h1.1z"/>
<path d="M82.7 130.6h1zM82.7 130.6l1 .1z"/>
<path d="M82.7 129.9h1.1zM82.7 129.9h1.1z"/>
<path d="M82.7 130.6h1.1zM82.7 130.6h1z"/>
<path d="M82.7 129.9l1.1 .1zM82.7 129.9l1.1 .1z"/>
<path d="M82.7 130.5h1.1zM82.7 130.5l1.1 .1z"/>
<path d="M82.7 130l1.1 .1zM82.7 130l1.1 .1z"/>
<path d="M82.6 130.1h1.2zM82.6 130.1h1.2z"/>
<path d="M82.6 130.1l1.3 .1zM82.6 130.1l1.3 .1z"/>
<path d="M82.6 130.4h1.2zM82.6 130.4h1.2z"/>
<path d="M82.6 130.4l1.2 .1zM82.6 130.4l1.2 .1z"/>
<path d="M82.7 130.5h1.1zM82.7 130.5h1.1z"/>
<path d="M82.6 130.2h1.3zM82.6 130.2h1.3z"/>
<path d="M82.6 130.2l1.3 .1zM82.6 130.2l1.3 .1z"/>
<path d="M82.6 130.3h1.3zM82.6 130.3l1.2 .1z"/>
<path d="M89.4 124.1l1.9 1.1h-1.9zM89.4 125.2v1.1l1.9-1.1z"/>
<path d="M89.4 129.1l1.9 1.1h-1.9zM89.4 130.2v1.1l1.9-1.1z"/>
</g>
<!-- layer: Cuadro_dashed -->
<g fill="none" stroke="#000" stroke-width=".21">
<path d="M71.3 31.3v12M83 21.9h-11.7v6.4M86 21.9h12M101 21.9h12M116 21.9h12M131 21.9h12M146 21.9h12M161 21.9h12M176 21.9h12M191 21.9h12M206 21.9h11.7v6.4M217.7 31.3v12"/>
<path d="M71.3 46.3v12M217.7 46.3v12M71.3 61.3v12M71.3 76.4v11.9M217.7 61.3v12M217.7 76.4v11.9M71.3 91.3v12.1M217.7 91.3v12.1M71.3 106.4v11.9M217.7 106.4v11.9M71.3 121.4v12M71.3 136.4v6.4h11.7"/>
<path d="M217.7 121.4v12M217.7 136.4v6.4h-11.7M86 142.8h12M101 142.8h12M116 142.8h12M131 142.8h12M146 142.8h12M161 142.8h12M176 142.8h12M191 142.8h12"/>
</g>
<!-- layer: Contorno -->
<path d="M24.4 9.5h249.4v189.8h-249.4zM273.8 159.2h-190v40" fill="none" stroke="#000" stroke-width=".38"/>
<!-- layer: 0 -->
<path d="M172.6 159.2v40M83.8 179.2h88.8M172.6 164.2h101.2M172.6 169.2h101.2M208.8 169.2v5h-36.2M273.8 179.2h-19.9v20l19.9-15h-19.9M83.8 184.2h88.8v10" fill="none" stroke="#000" stroke-width=".25"/>
<!-- layer: Texto -->
<path d="M257.7 187.5v-.1a.93 .93 0 0 1 1.2-.6 .74 .74 0 0 1 .4 1.1l-.3 .5-1.4 1.4h2M266.8 193a.9 .9 0 0 0-.8-.5 .9 .9 0 0 0-.8 .6 2.2 2.2 0 0 0 .3 2.3 .93 .93 0 0 0 1.4-.4 .93 .93 0 0 0-.7-1.3 .93 .93 0 0 0-1.1 .8" fill="none" stroke="#000" stroke-width=".25"/>
<!-- layer: 0 -->
<path d="M124.4 162.2l.7 12.8v-12.8zM124.4 162.2l.7 12.8h-.7z" fill="#4b4b4b" stroke="#4b4b4b" stroke-width=".21"/>
<text font-size="14.1" fill="#1c1c1c" x="94" y="173.8">TEC</text>
<g font-size="5.6" fill="#1c1c1c">
<text x="127.8" y="167.6">Tecnológico</text>
<text x="127.7" y="174.1">de Costa Rica</text>
</g>
<g font-size="4.4">
<text x="92.9" y="8.5">PRODUCED BY AN AUTODESK STUDENT VERSION</text>
<text x="276.6" y="49.3" transform="rotate(90 276.6 49.3)">PRODUCED BY AN AUTODESK STUDENT VERSION</text>
<text x="206" y="139.8">ALU</text>
<text x="20.6" y="160.7" transform="rotate(-90 20.6 160.7)">PRODUCED BY AN AUTODESK STUDENT VERSION</text>
<text x="204.4" y="201.5" transform="rotate(180 204.4 201.5)">PRODUCED BY AN AUTODESK STUDENT VERSION</text>
</g>
<g font-size="3.5">
<text x="177.9" y="163.3">ÁREA ACADÉMICA DE INGENIERÍA MECATRÓNICA</text>
<text x="177.6" y="168">CURSO: MT4002 - LAB. ELECTRÓNICA DIGITAL</text>
<text x="177.6" y="172.9">INTEGRANTES:</text>
<text x="177.9" y="178.3">ADRIÁN DITTEL RETANA</text>
<text x="89.8" y="182.9">PROYECTO 2: DISEÑO DE UNA ALU</text>
<text x="177.7" y="183.2">GABRIEL GONZÁLEZ RODRÍGUEZ</text>
<text x="256.2" y="183">LÁMINA</text>
<text x="177.6" y="187.5">EMMANUEL NARANJO BLANCO</text>
<text x="100.4" y="192.3">DIAGRAMA DE SEGUNDO NIVEL</text>
<text x="177.8" y="193.1">JOSÉ FABIO NAVARRO NARANJO</text>
<text x="177.6" y="198.1">DAVID RODRÍGUEZ CHAMACO</text>
</g>
<g font-size="2.2">
<text x="58.4" y="27.1">[3:0]</text>
<text x="58.4" y="24.5">SEL</text>
<text x="112.3" y="35.8">[5:0]</text>
<text x="95.5" y="38.1">XOR</text>
<text x="146.3" y="45.9">[5:0]</text>
<text x="126.4" y="48.2">AND</text>
<text x="223.5" y="52.8">[5:0]</text>
<text x="224.9" y="50.2">Y</text>
<text x="96.3" y="58.4">OR</text>
<text x="112.3" y="56.1">[5:0]</text>
<text x="137.9" y="64.7">[5:0]</text>
<text x="203.4" y="64">Circuito</text>
<text x="125.6" y="68.7">A &gt;&gt; 1</text>
<text x="203.1" y="66.6">bandera</text>
<text x="205" y="69.2">zero</text>
<text x="223.6" y="66.7">ZF</text>
<text x="92" y="77.8">SUMADOR</text>
<text x="111.3" y="74.5">[5:0]</text>
<text x="167" y="72.7">MUX 8 A 1</text>
<text x="170.3" y="75.4">(x6)</text>
<text x="92.9" y="80.5">con signo</text>
<text x="105.8" y="82.8">OF</text>
<text x="203.1" y="81.9">bandera</text>
<text x="203.4" y="79.2">Circuito</text>
<text x="223.5" y="81.9">PF</text>
<text x="120.9" y="89.9">M[5:0]</text>
<text x="201.5" y="84.5">paridad par</text>
<text x="91.8" y="94.6">MULTIPLICADOR</text>
<text x="203.4" y="94.5">Circuito</text>
<text x="96.1" y="97.3">con signo</text>
<text x="112.3" y="99.4">OF</text>
<text x="203" y="99.9">overflow</text>
<text x="203.1" y="97.1">bandera</text>
<text x="223.3" y="97.2">OF</text>
<text x="112.4" y="107.6">[5:0]</text>
<text x="92.1" y="110.9">RESTADOR</text>
<text x="93.6" y="113.6">con signo</text>
<text x="108.2" y="116.1">OF</text>
<text x="119.5" y="122.6">[5:0]</text>
<text x="92.2" y="128.5">QUINTUPLICADOR</text>
<text x="57.2" y="133.4">A [5:0]</text>
<text x="115.1" y="132.5">OF</text>
<text x="57" y="139.8">B [5:0]</text>
</g>
</svg>
